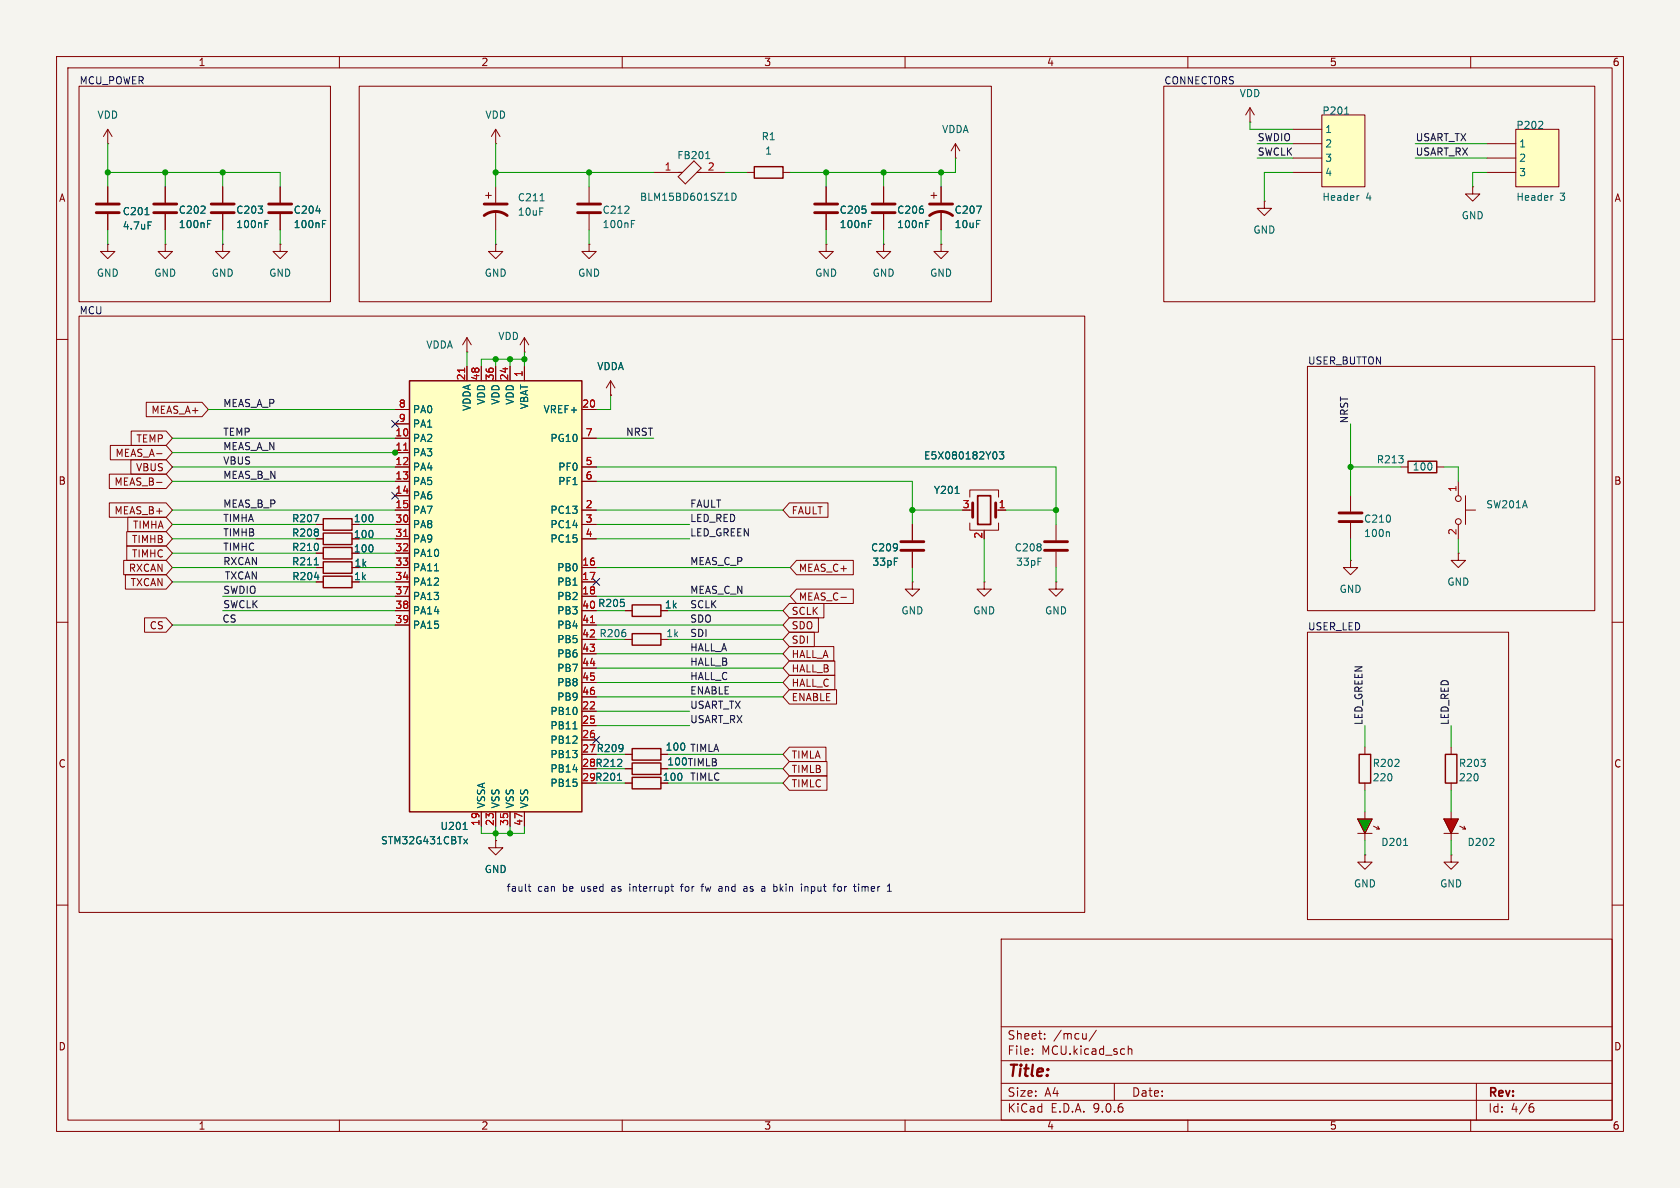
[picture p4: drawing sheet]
<svg xmlns="http://www.w3.org/2000/svg" width="297mm" height="210mm" viewBox="0 0 297 210" stroke-linecap="round" stroke-linejoin="round" font-family="sans-serif">
<path d="M0 0h297v210h-297z" fill="#f5f4ef" stroke="#f5f4ef" stroke-width=".18"/>
<g fill="none" stroke="#840000" stroke-width=".18">
<path d="M10 10h277v190h-277zM12 12h273v186h-273zM60 10v2M110 10v2M160 10v2M210 10v2M260 10v2M10 60h2M285 60h2M10 110h2M285 110h2M10 160h2"/>
<path d="M177 166h108v32h-108zM285 160h2M60 198v2M110 198v2M160 198v2M177 194.5h108M177 191.5h108M177 187.5h108M177 181.5h108M182.5 186.3v.1M182.5 185.5v.1M184.7 183.6v.1"/>
<path d="M184.7 182.8v.1M193.8 182.1l-1.3 2M197 191.5v3M199.5 184.9v1.5M199.5 185.5l.2-.1 .3 .1 .1 .9M210 198v2M260 198v2M261 191.5v6.5M270.6 195.7h.4l.2 .3-.1 .5-.5 .1M271 195.1l-.4 .1"/>
</g>
<path d="M72.4 67.3h30.5v76.2h-30.5z" fill="#ffffc2"/>
<path d="M72.4 67.3h30.5v76.2h-30.5z" fill="none" stroke="#840000" stroke-width=".25"/>
<g fill="none" stroke="#840000" stroke-width=".18">
<path d="M69.8 72.4h2.6M69.8 77.5h2.6M69.8 74.9h2.6M82.5 64.8v2.5M85.1 64.8v2.5M87.6 64.8v2.5M90.2 64.8v2.5M92.7 64.8v2.5M102.9 72.4h2.5M102.9 77.5h2.5M69.8 82.6h2.6M69.8 85.1h2.6"/>
<path d="M69.8 90.2h2.6M69.8 92.7h2.6M69.8 95.3h2.6M69.8 80h2.6M69.8 87.6h2.6M69.8 97.8h2.6M102.9 82.6h2.5M102.9 85.1h2.5M102.9 90.2h2.5M102.9 92.7h2.5M102.9 95.3h2.5M69.8 100.3h2.6"/>
<path d="M69.8 102.9h2.6M69.8 105.4h2.6M69.8 110.5h2.6M69.8 108h2.6M102.9 100.3h2.5M102.9 102.9h2.5M102.9 105.4h2.5M102.9 110.5h2.5M102.9 115.6h2.5M102.9 118.1h2.5M102.9 120.7h2.5M102.9 123.2h2.5"/>
<path d="M102.9 125.7h2.5M102.9 128.3h2.5M102.9 130.8h2.5M85.1 143.5v2.6M87.6 143.5v2.6M90.2 143.5v2.6M92.7 143.5v2.6"/>
</g>
<path d="M71.4 79.6h.7M82.1 65.1v.7M71.4 94.8h.7M104.4 110.1h.7" fill="none" stroke="#a90000" stroke-width=".18"/>
<path d="M76.8 100.9h.7M101.3 128.8h.7M81.9 146.6h.7M82 148.3l.7 .9M82.7 148.3l-.7 .9" fill="none" stroke="#006464" stroke-width=".18"/>
<path d="M240 144.8h2.6l-1.3 2.5z" fill="#0f0"/>
<path d="M221 19.1l-.8 1.2M221 19.1l.7 1.2M221 19.1v2.5M221 21.6h.1M223.5 35.6v1.2h1.3l-1.3 1.3-1.3-1.3h1.3M223.5 35.6h.1M240 144.8h2.6l-1.3 2.5zM240 147.3h2.6M241.3 143.5v1.3M241.3 147.3v1.3M242.8 146.1l1 .5-.2-.5M243.3 146.6h.5" fill="none" stroke="#840000" stroke-width=".18"/>
<path d="M248.1 149.5h.8" fill="none" stroke="#006464" stroke-width=".18"/>
<path d="M233.7 20.3h7.6v12.7h-7.6z" fill="#ffffc2"/>
<path d="M233.7 20.3h7.6v12.7h-7.6z" fill="none" stroke="#800000" stroke-width=".18"/>
<path d="M228.6 22.9h5.1M228.6 25.4h5.1M228.6 27.9h5.1M228.6 30.5h5.1" fill="none" stroke="#840000" stroke-width=".18"/>
<path d="M237.7 20.2h.7M240.3 34.6h-.3" fill="none" stroke="#006464" stroke-width=".18"/>
<path d="M268 22.9h7.6v10.1h-7.6z" fill="#ffffc2"/>
<path d="M268 22.9h7.6v10.1h-7.6z" fill="none" stroke="#800000" stroke-width=".18"/>
<g fill="none" stroke="#840000" stroke-width=".18">
<path d="M19 25.4h.1M19 22.9v2.5M19 33v2.8M19 37.8v2.8M19 22.9l-.7 1.2M19 22.9l.8 1.2M85.9 34.5h1M86.4 34v1.1M87.6 33v2.8M87.6 37.3v3.3M260.3 33v1.3h1.3l-1.3 1.3-1.2-1.3h1.2M260.3 33h.1"/>
<path d="M262.9 25.4h5.1M262.9 27.9h5.1M262.9 30.5h5.1M241.3 132.1v1.3M241.3 138.4v1.3M256.5 132.1v1.3M256.5 138.4v1.3"/>
</g>
<path d="M25.6 38h.8M26.2 39.2h.6M95.5 35.5h.7M272.6 21.5l.1 .2v.3l-.7 .7h.7M274.6 34.6h-.3" fill="none" stroke="#006464" stroke-width=".18"/>
<path d="M17 36.1h4.1M17 37.6h4.1M85.6 38.1a3.3 3.3 0 0 1 4.1 0M85.6 36.1h4.1" fill="none" stroke="#840000" stroke-width=".51"/>
<path d="M240.3 133.4h2v5h-2zM255.5 133.4h2.1v5h-2.1z" fill="none" stroke="#840000" stroke-width=".25"/>
<path d="M255.3 144.8h2.5l-1.3 2.5z" fill="#f00"/>
<g fill="none" stroke="#840000" stroke-width=".18">
<path d="M19 33v2.8M19 37.8v2.8M29.2 33v2.8M29.2 37.8v2.8M39.4 33v2.8M39.4 37.8v2.8M49.5 33v2.8M49.5 37.8v2.8M87.6 25.4h.1M87.6 22.9l-.7 1.2M87.6 22.9l.8 1.2M87.6 22.9v2.5"/>
<path d="M104.1 33v2.8M104.1 37.8v2.8M115.6 30.5h5M119.9 31.2l2.8-2.8 1.3 1.3-2.8 2.8zM123.2 30.5h5.1M132.1 30.5h1.2M138.4 30.5h1.3M146 33v2.8M146 37.8v2.8M156.2 33v2.8M156.2 37.8v2.8M164.6 34.5h1"/>
<path d="M165.1 34v1.1M166.4 33v2.8M166.4 37.3v3.3M168.9 27.9h.1M168.9 25.4l-.8 1.3M168.9 25.4l.8 1.3M168.9 25.4v2.5M19 43.2v1.3h1.3l-1.3 1.2-1.2-1.2h1.2M19 43.2h.1M29.2 43.2v1.3h1.3l-1.3 1.2-1.3-1.2h1.3M29.2 43.2h.1M39.4 43.2v1.3h1.2l-1.2 1.2-1.3-1.2h1.3"/>
<path d="M39.4 43.2h.1M49.5 43.2v1.3h1.3l-1.3 1.2-1.2-1.2h1.2M49.5 43.2h.1M82.5 59.7l-.7 1.3M82.5 59.7l.8 1.3M82.5 59.7v2.5M87.6 43.2v1.3h1.3l-1.3 1.2-1.2-1.2h1.2M87.6 43.2h.1M92.7 59.7l-.8 1.3M92.7 59.7l.8 1.3M92.7 59.7v2.5M104.1 43.2v1.3h1.3l-1.3 1.2-1.2-1.2h1.2"/>
<path d="M104.1 43.2h.1M146 43.2v1.3h1.3l-1.3 1.2-1.2-1.2h1.2M146 43.2h.1M156.2 43.2v1.3h1.3l-1.3 1.2-1.3-1.2h1.3M156.2 43.2h.1M166.4 43.2v1.3h1.2l-1.2 1.2-1.3-1.2h1.3M166.4 43.2h.1M19.5 78.7h9.9l1.1 1.3-1.1 1.3h-9.9zM23.2 76.2h6.2l1.1 1.3-1.1 1.2h-6.2zM25.9 71.1h9.8l1.1 1.3-1.1 1.3h-9.8zM69.8 72.4h2.6M69.8 77.5h2.6"/>
<path d="M69.8 74.9h2.6M82.5 62.2h.1M82.5 64.8v2.5M85.1 64.8v2.5M87.6 64.8v2.5M90.2 64.8v2.5M92.7 62.2h.1M92.7 64.8v2.5M102.9 72.4h2.5M102.9 77.5h2.5M107.9 69.9h.1M107.9 67.3l-.7 1.3"/>
<path d="M107.9 67.3l.8 1.3M107.9 67.3v2.6M19.3 88.9h10.1l1.1 1.3-1.1 1.2h-10.1zM19.3 83.8h10.1l1.1 1.3-1.1 1.3h-10.1zM21.9 99.1h7.5l1.1 1.2-1.1 1.3h-7.5zM22.4 94h7l1.1 1.3-1.1 1.2h-7zM22.4 96.5h7l1.1 1.3-1.1 1.3h-7zM22.6 91.4h6.8l1.1 1.3-1.1 1.3h-6.8zM23.1 81.3h6.3l1.1 1.3-1.1 1.2h-6.3zM27.7 85.3h.9M27.7 80.2h.9M55.9 92.7h1.2"/>
<path d="M55.9 95.3h1.2M55.9 97.8h1.2M69.8 90.2h2.6M69.8 92.7h2.6M69.8 95.3h2.6M69.8 97.8h2.6M69.8 82.6h2.6M69.8 85.1h2.6M69.8 80h2.6M69.8 87.6h2.6M102.9 90.2h2.5M102.9 92.7h2.5"/>
<path d="M102.9 95.3h2.5M102.9 82.6h2.5M102.9 85.1h2.5M139.5 88.9h6.9v2.5h-6.9l-1.1-1.2zM140.8 99.1h10.1v2.5h-10.1l-1.1-1.3zM161.3 92.7v2.8M161.3 97.5v2.8M171.4 87.9v-1.3h5.1v1.3M171.4 92.5v1.2h5.1v-1.2M171.4 90.2h.6M174 93.7v.3M176.5 90.2h1.3"/>
<path d="M186.7 92.7v2.8M186.7 97.5v2.8M238.8 99.1v1.2h1.2l-1.2 1.3-1.3-1.3h1.3M238.8 99.1h.1M238.8 87.6v2.8M238.8 92.5v2.8M247.6 82.6h1.3M254 82.6h1.3M257.8 97.8v1.3h1.3l-1.3 1.2-1.3-1.2h1.3M257.8 97.8h.1M257.8 85.1v2.5M257.8 92.7v2.6"/>
<path d="M259.1 90.2h1.8M259.1 87.6v5.1M22.2 101.6h7.2l1.1 1.3-1.1 1.2h-7.2zM25.6 109.2h3.8l1.1 1.3-1.1 1.3h-3.8zM55.9 102.9h1.2M55.9 100.3h1.2M69.8 108h2.6M69.8 102.9h2.6M69.8 100.3h2.6M69.8 105.4h2.6M69.8 110.5h2.6M102.9 102.9h2.5"/>
<path d="M102.9 100.3h2.5M102.9 105.4h2.5M102.9 110.5h2.5M102.9 115.6h2.5M102.9 118.1h2.5M110.5 108h1.3M110.5 113h1.3M116.8 108h1.3M116.8 113h1.3M139.5 116.8h8.1v2.6h-8.1l-1.1-1.3zM139.5 109.2h5.2v2.6h-5.2l-1.1-1.3zM139.5 111.8h4.5v2.5h-4.5l-1.1-1.3z"/>
<path d="M139.5 119.4h8.1v2.5h-8.1l-1.1-1.2zM139.5 106.7h6.2v2.5h-6.2l-1.1-1.2zM139.5 114.3h7.9v2.5h-7.9l-1.1-1.2zM140.8 104.1h10.1v2.6h-10.1l-1.1-1.3zM148.7 105.6h.9M161.3 102.9v1.2h-1.3l1.3 1.3 1.3-1.3h-1.3M161.3 102.9h.1M174 102.9v1.2h-1.3l1.3 1.3 1.3-1.3h-1.3M174 102.9h.1M186.7 102.9v1.2h-1.3l1.3 1.3 1.3-1.3h-1.3M186.7 102.9h.1M102.9 120.7h2.5"/>
<path d="M102.9 123.2h2.5M102.9 125.7h2.5M102.9 128.3h2.5M102.9 130.8h2.5M110.5 135.9h1.3M110.5 133.4h1.3M110.5 138.4h1.3M116.8 135.9h1.3M116.8 133.4h1.3M139.5 137.2h6.7v2.5h-6.7l-1.1-1.3zM139.5 134.6h6.7v2.6h-6.7l-1.1-1.3zM139.5 132.1h6.5v2.5h-6.5l-1.1-1.2z"/>
<path d="M139.5 121.9h8.4v2.6h-8.4l-1.1-1.3zM85.1 143.5v2.6M87.6 148.6v1.3h1.3l-1.3 1.2-1.2-1.2h1.2M87.6 148.6h.1M87.6 143.5v2.6M90.2 143.5v2.6M92.7 143.5v2.6M241.3 151.1v1.3h1.3l-1.3 1.3-1.3-1.3h1.3M241.3 151.1h.1M255.3 144.8h2.5l-1.3 2.5zM255.3 147.3h2.5M256.5 151.1v1.3h1.3l-1.3 1.3-1.2-1.3h1.2"/>
<path d="M256.5 151.1h.1M256.5 143.5v1.3M256.5 147.3v1.3M258.1 146.1l1 .5-.3-.5M258.6 146.6h.5"/>
<circle cx="257.8" cy="92.2" r=".51"/>
<circle cx="257.8" cy="88.1" r=".51"/>
</g>
<g fill="none" stroke="#840000" stroke-width=".51">
<path d="M27.2 36.1h4M27.2 37.6h4M37.3 36.1h4.1M37.3 37.6h4.1M47.5 36.1h4.1M47.5 37.6h4.1M102.1 36.1h4.1M102.1 37.6h4.1M144 36.1h4.1M144 37.6h4.1M154.2 36.1h4M154.2 37.6h4"/>
<path d="M164.3 38.1a3.3 3.3 0 0 1 4.1 0M164.3 36.1h4.1M159.3 95.8h4M159.3 97.3h4M172 88.9v2.5M176 88.9v2.5M184.7 95.8h4M184.7 97.3h4M236.7 90.7h4.1M236.7 92.2h4.1"/>
</g>
<g fill="none" stroke="#006464" stroke-width=".18">
<path d="M25.6 38h.8M26.2 39.2h.6M36.7 39.6h.4M36.7 39h.6M46.8 39.6h.5M46.8 39h.7M55.9 37.3h.7M57 39.6h.4M57 39h.6M111.6 39.6h.4M111.6 39h.6M124.8 28h.7"/>
<path d="M125 27l.1-.2v1.2M129.4 34.1a.64 .64 0 0 1 .7 .7 .64 .64 0 0 1-.7 .6zM153.5 39.6h.5M153.5 39h.6M163.7 39.6h.4M163.7 39h.6M172.6 36.4h.9l-.6 1.3M176.7 79.9h.7l-.4 .4 .4 .2v.5l-.2 .1-.5-.1M55.5 91h.8l-.5 1.2M55.6 99.9h.7M168.8 87.2h.8M176.2 80.1v.8"/>
<path d="M245.5 94l.1 .2v.7M55.6 102h.8M76.8 100.9h.7M101.3 128.8h.7M109.2 138h.7M81.9 146.6h.7M82 148.3l.7 .9M82.7 148.3l-.7 .9"/>
</g>
<path d="M133.3 29.5h5.1v2h-5.1zM57.1 91.7h5.1v2h-5.1zM57.1 94.2h5.1v2.1h-5.1zM57.1 96.8h5.1v2h-5.1zM57.1 99.3h5.1v2h-5.1zM248.9 81.5h5.1v2.1h-5.1zM57.1 101.9h5.1v2h-5.1zM111.8 106.9h5v2.1h-5zM111.8 112h5v2h-5zM111.8 134.9h5v2h-5zM111.8 132.3h5v2.1h-5zM111.8 137.4h5v2h-5z" fill="none" stroke="#840000" stroke-width=".25"/>
<path d="M172.8 87.6h2.3v5.1h-2.3z" fill="none" stroke="#840000" stroke-width=".3"/>
<g fill="none" stroke="#009600" stroke-width=".18">
<path d="M19 25.4v7.6M19 30.5h30.5v2.5M29.2 30.5v2.5M39.4 30.5v2.5M87.6 30.5h28M87.6 25.4v7.6M104.1 30.5v2.5M128.3 30.5h3.8M146 30.5v2.5M156.2 30.5v2.5M166.4 30.5v2.5M168.9 27.9v2.6h-29.2"/>
<path d="M221 21.6v1.3h7.6M222.2 25.4h6.4M222.2 27.9h6.4M228.6 30.5h-5.1v5.1M250.2 25.4h12.7M250.2 27.9h12.7M262.9 30.5h-2.6v2.5M19 40.6v2.6M29.2 40.6v2.6M39.4 40.6v2.6M49.5 40.6v2.6M87.6 40.6v2.6"/>
<path d="M104.1 40.6v2.6M146 40.6v2.6M156.2 40.6v2.6M166.4 40.6v2.6M30.5 77.5h39.3M36.8 72.4h33M82.5 62.2v2.6M87.6 63.5v1.3M90.2 63.5v1.3M92.7 63.5h-7.6v1.3M92.7 62.2v2.6M105.4 77.5h10.2"/>
<path d="M107.9 69.9v2.5h-2.5M238.8 74.9v12.7M30.5 92.7h25.4M30.5 97.8h25.4M30.5 95.3h25.4M30.5 82.6h39.3M30.5 85.1h39.3M30.5 90.2h39.3M30.5 80h39.3M63.5 92.7h6.3M63.5 97.8h6.3M63.5 95.3h6.3"/>
<path d="M105.4 85.1h55.9v7.6M105.4 92.7h16.5M105.4 95.3h16.5M105.4 82.6h81.3v10.1M105.4 90.2h33M161.3 90.2h8.9M174 95.3v7.6M177.8 90.2h8.9M238.8 82.6h8.8M238.8 95.3v3.8M255.3 82.6h2.5v2.5M257.8 95.3v2.5"/>
<path d="M30.5 100.3h25.4M30.5 102.9h25.4M30.5 110.5h39.3M39.4 108h30.4M39.4 105.4h30.4M63.5 100.3h6.3M63.5 102.9h6.3M105.4 108h5.1M105.4 113h5.1M105.4 100.3h34.3M105.4 118.1h33M105.4 110.5h33"/>
<path d="M105.4 105.4h34.3M105.4 115.6h33M118.1 108h20.3M118.1 113h20.3M161.3 100.3v2.6M186.7 100.3v2.6M105.4 123.2h33M105.4 125.7h16.5M105.4 128.3h16.5M105.4 120.7h33M105.4 133.4h5.1M105.4 138.4h5.1"/>
<path d="M105.4 135.9h5.1M118.1 133.4h20.3M118.1 138.4h20.3M118.1 135.9h20.3M241.3 128.3v3.8M241.3 139.7v3.8M256.5 128.3v3.8M256.5 139.7v3.8M85.1 146.1v1.2h7.6v-1.2M87.6 146.1v2.5M90.2 146.1v1.2M241.3 148.6v2.5"/>
<path d="M256.5 148.6v2.5"/>
</g>
<path d="M69.2 74.3l1.3 1.2M70.5 74.3l-1.3 1.2M69.2 87l1.3 1.2M70.5 87l-1.3 1.2M104.8 102.3l1.2 1.2M106 102.3l-1.2 1.2M104.8 130.2l1.2 1.2M106 130.2l-1.2 1.2" fill="none" stroke="#000084" stroke-width=".18"/>
<g fill="none" stroke="#0000c2" stroke-width=".18">
<path d="M93.4 156.7h.5M93.6 156.3v1.1l.3 .2M111.3 156.3v.1M111.3 156.7v.9M118.6 156.7h.5M119 157.6h.1M120.3 156.7h.5M120.8 156.3l-.3 .2v1.1M123.9 156.7h.5M124.4 156.3l-.3 .2v1.1M127.2 156.7h.3l.2 .2v.7M127.7 157.5l-.5 .1"/>
<path d="M127.7 157l-.5 .1M131.7 156.7h.2l.2 .2v.7M132.1 157.5l-.4 .1M132.1 157l-.4 .1M137.9 156.3v1.3M138.1 157.1l.3 .5M138.4 156.7l-.5 .5M142.4 156.8h.4v.8M148.1 157l.2-.3 .3 .1 .2 .2-.2 .5-.3 .1-.2-.3M152.4 156.8l.4-.1 .1 .2M152.4 156.7v.9"/>
</g>
<path d="M14 15.2h44.4v38.1h-44.4zM63.5 15.2h111.8v38.1h-111.8zM205.7 15.2h76.2v38.1h-76.2zM14 55.9h177.8v105.4h-177.8zM231.1 64.8h50.8v43.2h-50.8zM231.1 111.8h35.6v50.8h-35.6z" fill="none" stroke="#800000" stroke-width=".18"/>
<path d="M71.4 79.6h.7M82.1 65.1v.7M71.4 94.8h.7M104.4 110.1h.7" fill="none" stroke="#a90000" stroke-width=".18"/>
<g fill="#009600" stroke="#009600" stroke-width=".18">
<circle cx="29.2" cy="30.5" r=".46"/>
<circle cx="19" cy="30.5" r=".46"/>
<circle cx="39.4" cy="30.5" r=".46"/>
<circle cx="69.8" cy="80" r=".46"/>
<circle cx="186.7" cy="90.2" r=".46"/>
<circle cx="161.3" cy="90.2" r=".46"/>
<circle cx="90.2" cy="63.5" r=".46"/>
<circle cx="92.7" cy="63.5" r=".46"/>
<circle cx="104.1" cy="30.5" r=".46"/>
<circle cx="87.6" cy="63.5" r=".46"/>
<circle cx="146" cy="30.5" r=".46"/>
<circle cx="156.2" cy="30.5" r=".46"/>
<circle cx="166.4" cy="30.5" r=".46"/>
<circle cx="87.6" cy="147.3" r=".46"/>
<circle cx="90.2" cy="147.3" r=".46"/>
<circle cx="238.8" cy="82.6" r=".46"/>
<circle cx="87.6" cy="30.5" r=".46"/>
</g>
<text font-size="2.8" fill="#840000" x="178" y="190.9">Title:</text>
<g font-size="2.1" fill="#840000">
<text x="178" y="184">Sheet:</text>
<text x="186.2" y="184">/mcu/</text>
<text x="178" y="186.7">File:</text>
<text x="184.1" y="186.7">MCU.kicad_sch</text>
<text x="178" y="196.9">KiCad</text>
<text x="178" y="194.1">Size:</text>
<text x="184.7" y="194.1">A4</text>
<text x="185.7" y="196.9">E.D.A.</text>
<text x="193.3" y="196.9">9.0.6</text>
<text x="200" y="194.1">Date:</text>
<text x="263" y="194.3">Rev:</text>
<text x="263" y="196.9">Id:</text>
<text x="267.1" y="196.9">4/6</text>
</g>
<g font-size="1.8" fill="#840000">
<text x="35" y="11.9">1</text>
<text x="85" y="11.9">2</text>
<text x="135" y="11.9">3</text>
<text x="185" y="11.9">4</text>
<text x="235" y="11.9">5</text>
<text x="285" y="11.9">6</text>
<text x="10.3" y="35.9">A</text>
<text x="285.3" y="35.9">A</text>
<text x="26.7" y="73.3">MEAS_A+</text>
<text x="20.3" y="81">MEAS_A-</text>
<text x="23.9" y="83.5">VBUS</text>
<text x="24" y="78.4">TEMP</text>
<text x="10.3" y="85.9">B</text>
<text x="20.1" y="86">MEAS_B-</text>
<text x="285.3" y="85.9">B</text>
<text x="20.1" y="91.1">MEAS_B+</text>
<text x="23.4" y="93.7">TIMHA</text>
<text x="62.5" y="92.5">100</text>
<text x="62.5" y="95.3">100</text>
<text x="139.9" y="91.1">FAULT</text>
<text x="22.7" y="101.3">RXCAN</text>
<text x="23.2" y="96.2">TIMHB</text>
<text x="23.2" y="98.7">TIMHC</text>
<text x="62.5" y="97.9">100</text>
<text x="62.6" y="100.4">1k</text>
<text x="141.1" y="101.3">MEAS_C+</text>
<text x="23" y="103.8">TXCAN</text>
<text x="62.5" y="102.8">1k</text>
<text x="141.1" y="106.4">MEAS_C-</text>
<text x="26.4" y="111.4">CS</text>
<text x="102.8" y="112.8">42 R206</text>
<text x="139.9" y="111.4">SDO</text>
<text x="139.9" y="114">SDI</text>
<text x="139.9" y="108.9">SCLK</text>
<text x="139.9" y="119.1">HALL_B</text>
<text x="139.9" y="116.5">HALL_A</text>
<text x="139.9" y="121.6">HALL_C</text>
<text x="139.9" y="124.1">ENABLE</text>
<text x="10.3" y="135.9">C</text>
<text x="139.9" y="136.8">TIMLB</text>
<text x="139.9" y="134.3">TIMLA</text>
<text x="285.3" y="135.9">C</text>
<text x="117.1" y="138.2">100</text>
<text x="139.9" y="139.4">TIMLC</text>
<text x="10.3" y="185.9">D</text>
<text x="285.3" y="185.9">D</text>
<text x="35" y="199.9">1</text>
<text x="85" y="199.9">2</text>
<text x="135" y="199.9">3</text>
<text x="185" y="199.9">4</text>
<text x="235" y="199.9">5</text>
<text x="285" y="199.9">6</text>
</g>
<g font-size="1.8" fill="#0000c2">
<text x="14" y="15">MCU_POWER</text>
<text x="205.7" y="15">CONNECTORS</text>
<text x="14" y="55.6">MCU</text>
<text x="231.1" y="64.5">USER_BUTTON</text>
<text x="231.1" y="111.5">USER_LED</text>
<text x="89.5" y="157.8">fault</text>
<text x="95" y="157.8">can</text>
<text x="99.6" y="157.8">be</text>
<text x="103" y="157.8">used</text>
<text x="108.6" y="157.8">as</text>
<text x="111.9" y="157.8">interrupt</text>
<text x="121.3" y="157.8">for</text>
<text x="125.1" y="157.8">fw</text>
<text x="128.3" y="157.8">and</text>
<text x="133" y="157.8">as</text>
<text x="136.3" y="157.8">a</text>
<text x="138.6" y="157.8">bkin</text>
<text x="143.7" y="157.8">input</text>
<text x="149.7" y="157.8">for</text>
<text x="153.5" y="157.8">timer</text>
</g>
<g font-size="1.8" fill="#006464">
<text x="219.1" y="17.4">VDD</text>
<text x="17.1" y="21.2">VDD</text>
<text x="85.7" y="21.2">VDD</text>
<text x="166.4" y="23.7">VDDA</text>
<text x="233.7" y="20.5">P201</text>
<text x="234.2" y="23.7">1</text>
<text x="268" y="23">P202</text>
<text x="119.6" y="28.3">FB201</text>
<text x="134.5" y="25">R1</text>
<text x="135.2" y="27.5">1</text>
<text x="234.2" y="26.3">2</text>
<text x="234.2" y="28.8">3</text>
<text x="268.5" y="26.3">1</text>
<text x="268.5" y="28.8">2</text>
<text x="91.4" y="35.8">C211</text>
<text x="113" y="35.7">BLM15BD601SZ1D</text>
<text x="233.7" y="35.7">Header</text>
<text x="234.2" y="31.3">4</text>
<text x="241.5" y="35.7">4</text>
<text x="268" y="35.7">Header</text>
<text x="268.5" y="31.3">3</text>
<text x="275.7" y="35.7">3</text>
<text x="21.6" y="38.2">C201</text>
<text x="21.6" y="40.8">4.7uF</text>
<text x="31.5" y="38">C202</text>
<text x="31.5" y="40.5">100nF</text>
<text x="41.7" y="38">C203</text>
<text x="41.7" y="40.5">100nF</text>
<text x="51.8" y="38">C204</text>
<text x="51.8" y="40.5">100nF</text>
<text x="91.4" y="38.3">10uF</text>
<text x="106.4" y="38">C212</text>
<text x="106.4" y="40.5">100nF</text>
<text x="148.3" y="38">C205</text>
<text x="148.3" y="40.5">100nF</text>
<text x="158.5" y="38">C206</text>
<text x="158.5" y="40.5">100nF</text>
<text x="168.7" y="38">C207</text>
<text x="168.7" y="40.5">10uF</text>
<text x="221.5" y="41.5">GND</text>
<text x="258.3" y="39">GND</text>
<text x="17" y="49.1">GND</text>
<text x="27.2" y="49.1">GND</text>
<text x="37.3" y="49.1">GND</text>
<text x="47.5" y="49.1">GND</text>
<text x="85.6" y="49.1">GND</text>
<text x="102.1" y="49.1">GND</text>
<text x="144" y="49.1">GND</text>
<text x="154.2" y="49.1">GND</text>
<text x="164.3" y="49.1">GND</text>
<text x="75.3" y="61.8">VDDA</text>
<text x="88" y="60.3">VDD</text>
<text x="105.5" y="65.6">VDDA</text>
<text x="86" y="71.6" transform="rotate(-90 86 71.6)">VDD</text>
<text x="88.5" y="71.6" transform="rotate(-90 88.5 71.6)">VDD</text>
<text x="91" y="71.6" transform="rotate(-90 91 71.6)">VDD</text>
<text x="72.9" y="73.3">PA0</text>
<text x="72.9" y="75.8">PA1</text>
<text x="83.4" y="72.7" transform="rotate(-90 83.4 72.7)">VDDA</text>
<text x="93.6" y="72.4" transform="rotate(-90 93.6 72.4)">VBAT</text>
<text x="96" y="73.3">VREF+</text>
<text x="72.9" y="78.3">PA2</text>
<text x="72.9" y="80.9">PA3</text>
<text x="72.9" y="83.4">PA4</text>
<text x="97.2" y="78.3">PG10</text>
<text x="98.6" y="83.4">PF0</text>
<text x="163.3" y="81.4">E5X080182Y03</text>
<text x="243.3" y="82.1">R213</text>
<text x="249.7" y="83.4">100</text>
<text x="72.9" y="86">PA5</text>
<text x="72.9" y="88.5">PA6</text>
<text x="98.6" y="86">PF1</text>
<text x="165" y="87.5">Y201</text>
<text x="51.5" y="92.5">R207</text>
<text x="51.5" y="95.1">R208</text>
<text x="72.9" y="91">PA7</text>
<text x="72.9" y="93.6">PA8</text>
<text x="97.2" y="91">PC13</text>
<text x="97.2" y="93.6">PC14</text>
<text x="241.1" y="92.6">C210</text>
<text x="241.1" y="95.1">100n</text>
<text x="262.6" y="90.1">SW201A</text>
<text x="51.5" y="97.6">R210</text>
<text x="51.5" y="100.1">R211</text>
<text x="72.9" y="96.1">PA9</text>
<text x="72.9" y="98.7">PA10</text>
<text x="72.9" y="101.2">PA11</text>
<text x="97.2" y="96.1">PC15</text>
<text x="98.4" y="101.2">PB0</text>
<text x="153.9" y="97.7">C209</text>
<text x="154.1" y="100.2">33pF</text>
<text x="179.3" y="97.7">C208</text>
<text x="179.5" y="100.2">33pF</text>
<text x="51.6" y="102.8">R204</text>
<text x="72.9" y="103.7">PA12</text>
<text x="72.9" y="106.3">PA13</text>
<text x="98.4" y="103.7">PB1</text>
<text x="98.4" y="106.3">PB2</text>
<text x="102.8" y="107.7">40 R205</text>
<text x="117.4" y="107.8">1k</text>
<text x="236.7" y="105">GND</text>
<text x="255.8" y="103.7">GND</text>
<text x="72.9" y="108.8">PA14</text>
<text x="72.9" y="111.4">PA15</text>
<text x="98.4" y="108.8">PB3</text>
<text x="98.4" y="111.4">PB4</text>
<text x="98.4" y="113.9">PB5</text>
<text x="117.7" y="112.8">1k</text>
<text x="159.3" y="108.8">GND</text>
<text x="172" y="108.8">GND</text>
<text x="184.7" y="108.8">GND</text>
<text x="98.4" y="116.4">PB6</text>
<text x="98.4" y="119">PB7</text>
<text x="98.4" y="121.5">PB8</text>
<text x="98.4" y="124.1">PB9</text>
<text x="97.2" y="126.6">PB10</text>
<text x="97.2" y="129.1">PB11</text>
<text x="97.2" y="131.7">PB12</text>
<text x="97.2" y="134.2">PB13</text>
<text x="97.2" y="136.8">PB14</text>
<text x="117.6" y="132.9">100</text>
<text x="117.9" y="135.5">100</text>
<text x="242.6" y="135.8">R202</text>
<text x="257.8" y="135.8">R203</text>
<text x="86" y="143" transform="rotate(-90 86 143)">VSSA</text>
<text x="88.5" y="143" transform="rotate(-90 88.5 143)">VSS</text>
<text x="91" y="143" transform="rotate(-90 91 143)">VSS</text>
<text x="93.6" y="143" transform="rotate(-90 93.6 143)">VSS</text>
<text x="97.2" y="139.3">PB15</text>
<text x="242.6" y="138.3">220</text>
<text x="257.8" y="138.3">220</text>
<text x="67.3" y="149.5">STM32G431CBTx</text>
<text x="77.8" y="146.9">U201</text>
<text x="244.1" y="149.7">D201</text>
<text x="259.3" y="149.7">D202</text>
<text x="85.6" y="154.5">GND</text>
<text x="239.3" y="157.1">GND</text>
<text x="254.5" y="157.1">GND</text>
</g>
<g font-size="1.8" fill="#0f0f0f">
<text x="222.2" y="25.1">SWDIO</text>
<text x="222.2" y="27.6">SWCLK</text>
<text x="250.2" y="27.6">USART_RX</text>
<text x="250.2" y="25.1">USART_TX</text>
<text x="39.4" y="72">MEAS_A_P</text>
<text x="39.4" y="77.1">TEMP</text>
<text x="110.6" y="77.1">NRST</text>
<text x="238.4" y="74.9" transform="rotate(-90 238.4 74.9)">NRST</text>
<text x="39.4" y="79.7">MEAS_A_N</text>
<text x="39.4" y="82.2">VBUS</text>
<text x="39.4" y="84.7">MEAS_B_N</text>
<text x="39.4" y="89.8">MEAS_B_P</text>
<text x="121.9" y="89.8">FAULT</text>
<text x="39.4" y="94.9">TIMHB</text>
<text x="39.4" y="92.4">TIMHA</text>
<text x="121.9" y="94.9">LED_GREEN</text>
<text x="121.9" y="92.4">LED_RED</text>
<text x="39.4" y="97.4">TIMHC</text>
<text x="39.4" y="100">RXCAN</text>
<text x="121.9" y="100">MEAS_C_P</text>
<text x="39.4" y="105.1">SWDIO</text>
<text x="39.4" y="107.6">SWCLK</text>
<text x="39.7" y="102.5">TXCAN</text>
<text x="121.9" y="105.1">MEAS_C_N</text>
<text x="121.9" y="107.6">SCLK</text>
<text x="39.2" y="110.1">CS</text>
<text x="121.9" y="110.1">SDO</text>
<text x="121.9" y="112.7">SDI</text>
<text x="121.9" y="117.8">HALL_B</text>
<text x="121.9" y="115.2">HALL_A</text>
<text x="121.9" y="120.3">HALL_C</text>
<text x="121.9" y="125.4">USART_TX</text>
<text x="121.9" y="122.8">ENABLE</text>
<text x="121.9" y="127.9">USART_RX</text>
<text x="241" y="128.3" transform="rotate(-90 241 128.3)">LED_GREEN</text>
<text x="256.2" y="128.3" transform="rotate(-90 256.2 128.3)">LED_RED</text>
<text x="117.9" y="135.5">100 TIMLB</text>
<text x="121.9" y="133">TIMLA</text>
<text x="121.9" y="138.1">TIMLC</text>
</g>
<g font-size="1.8" fill="#a90000">
<text x="117.4" y="30.2">1</text>
<text x="125" y="30.2">2</text>
<text x="82.3" y="67.4" transform="rotate(-90 82.3 67.4)">21</text>
<text x="84.8" y="67.4" transform="rotate(-90 84.8 67.4)">48</text>
<text x="87.4" y="67.4" transform="rotate(-90 87.4 67.4)">36</text>
<text x="89.9" y="67.4" transform="rotate(-90 89.9 67.4)">24</text>
<text x="92.5" y="66.7" transform="rotate(-90 92.5 66.7)">1</text>
<text x="69.8" y="77.2">10</text>
<text x="70.4" y="72.1">8</text>
<text x="70.4" y="74.7">9</text>
<text x="102.8" y="72.1">20</text>
<text x="103.4" y="77.2">7</text>
<text x="69.8" y="79.8">11</text>
<text x="69.8" y="82.3">12</text>
<text x="103.4" y="82.3">5</text>
<text x="69.8" y="84.8">13</text>
<text x="69.8" y="87.4">14</text>
<text x="69.8" y="89.9">15</text>
<text x="103.4" y="84.8">6</text>
<text x="103.4" y="89.9">2</text>
<text x="170.1" y="89.9">3</text>
<text x="176.5" y="89.9">1</text>
<text x="257.6" y="87.1" transform="rotate(-90 257.6 87.1)">1</text>
<text x="69.8" y="92.5">30</text>
<text x="69.8" y="95">31</text>
<text x="103.4" y="92.5">3</text>
<text x="103.4" y="95">4</text>
<text x="173.7" y="95.3" transform="rotate(-90 173.7 95.3)">2</text>
<text x="257.6" y="94.7" transform="rotate(-90 257.6 94.7)">2</text>
<text x="69.8" y="97.5">32</text>
<text x="69.8" y="100.1">33</text>
<text x="102.8" y="100.1">16</text>
<text x="69.8" y="102.6">34</text>
<text x="69.8" y="105.2">37</text>
<text x="69.8" y="107.7">38</text>
<text x="102.8" y="102.6">17</text>
<text x="102.8" y="105.2">18</text>
<text x="69.8" y="110.2">39</text>
<text x="102.8" y="110.2">41</text>
<text x="102.8" y="112.8">42</text>
<text x="102.8" y="115.3">43</text>
<text x="102.8" y="117.9">44</text>
<text x="102.8" y="120.4">45</text>
<text x="102.8" y="122.9">46</text>
<text x="102.8" y="125.5">22</text>
<text x="102.8" y="128">25</text>
<text x="102.8" y="130.6">26</text>
<text x="102.8" y="133.1">27 R209</text>
<text x="102.8" y="135.6">28 R212</text>
<text x="102.8" y="138.2">29 R201</text>
<text x="84.8" y="146.1" transform="rotate(-90 84.8 146.1)">19</text>
<text x="87.4" y="146.1" transform="rotate(-90 87.4 146.1)">23</text>
<text x="89.9" y="146.1" transform="rotate(-90 89.9 146.1)">35</text>
<text x="92.5" y="146.1" transform="rotate(-90 92.5 146.1)">47</text>
</g>
</svg>
